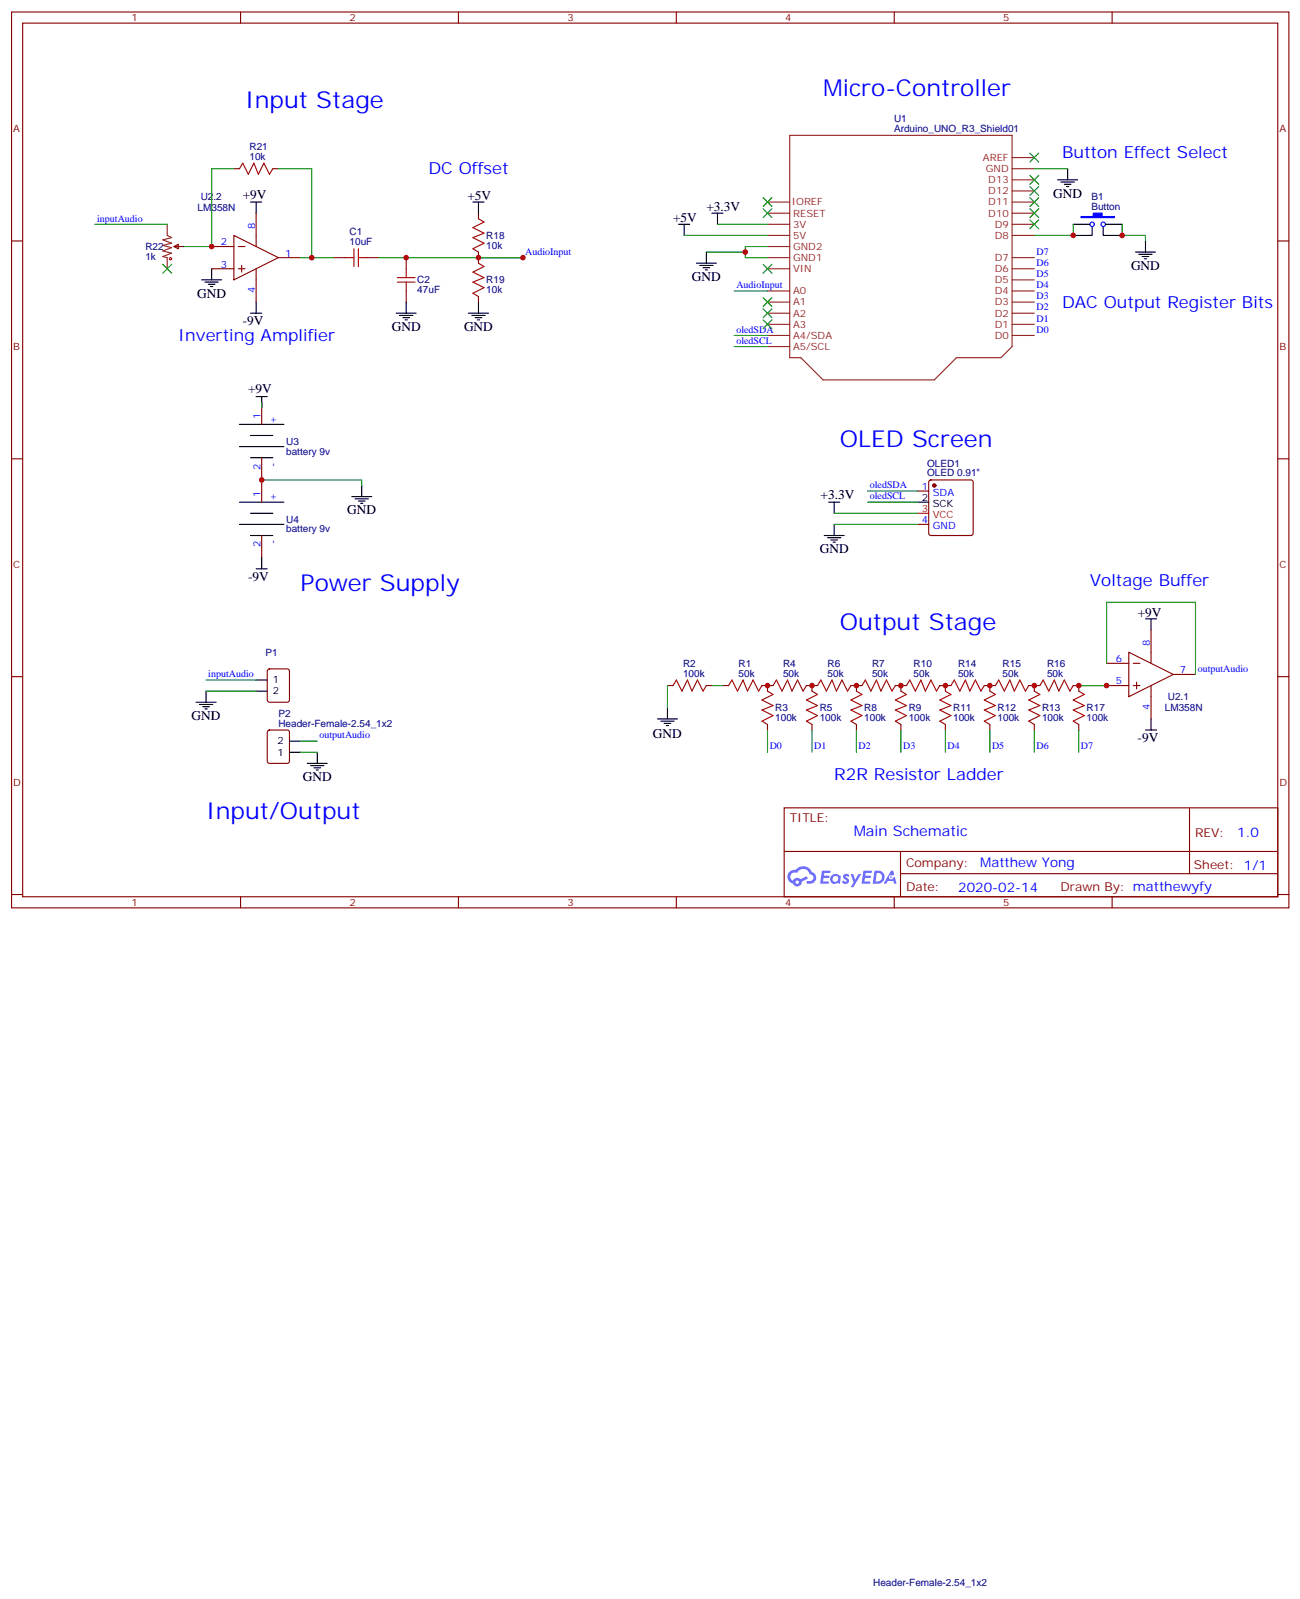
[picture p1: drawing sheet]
<svg xmlns="http://www.w3.org/2000/svg" width="413mm" height="508mm" viewBox="0 0 413 508" stroke-linecap="round" stroke-linejoin="round" font-family="sans-serif">
<g fill="none" stroke="#870000" stroke-width=".35">
<path d="M3.7 3.8h405.3v284.3h-405.3zM7.2 7.3h398.3v277.3h-398.3zM76.3 3.8v3.5M145.5 3.8v3.5M214.6 3.8v3.5M283.8 3.8v3.5M352.9 3.8v3.5M3.7 76.5h3.5M405.5 76.5h3.5M3.7 145.6h3.5M405.5 145.6h3.5M3.7 214.8h3.5"/>
<path d="M405.5 214.8h3.5M248.8 256.4h156.7v28.2h-156.7zM377.5 256.4v20.9M248.9 270.2h156.5M285.8 277.3h119.6M285.8 270.2v14.2M3.7 283.9h3.5M76.3 284.6v3.5M145.5 284.6v3.5M214.6 284.6v3.5M283.8 284.6v3.5M352.9 284.6v3.5"/>
<path d="M405.5 283.9h3.5"/>
</g>
<g fill="#5487ff">
<path d="M267.8 277.6a1.22 1.22 0 0 1 1.8 .2l-.4 .6a.47 .47 0 0 0-.4-.4 .47 .47 0 0 0-.5 .2l.2 .2a1.14 1.14 0 0 1 .8 1.8 1.14 1.14 0 0 1-2 0l-.2-.2 .5-.6 .7 .5a.29 .29 0 0 0 .4-.3 .29 .29 0 0 0-.3-.3 1.04 1.04 0 0 1-.6-1.7z"/>
<path d="M260.8 276.3h2.4l.3 .2-.1 .5-1.8 .1-.2 .8h1.6l.3 .4-.4 .4h-1.6l-.1 1.1h1.7l.2 .3-.2 .3-2.7 .1z"/>
<path d="M274 276.3l2.7 .2-.2 .5-1.8 .1-.1 .8h1.5l.3 .4-.3 .4h-1.6l-.2 1.1h1.7l.2 .3-.2 .3-2.6 .1z"/>
<path d="M282.7 276.3h.7l.4 1.3-.6 .3a.69 .69 0 0 0-1.1 .3 .69 .69 0 0 0 .5 .9 .69 .69 0 0 0 .9-.6l.4-.2 .6 2.2h-.8l-.2-.9h-1.7l-.5 .9h-.9z"/>
<path d="M270 277.4h.7l.7 1.8 1.1-1.8h.8l-2.5 4.2h-.9l1-1.5z"/>
<path d="M277.5 276.3l-.6 4.2h1.4a2.11 2.11 0 0 0 2.4-2.1 2.11 2.11 0 0 0-2.5-2.1zM278.2 277.1a1.43 1.43 0 0 1 1.7 1.6 1.43 1.43 0 0 1-2 1.1z"/>
<path d="M263.8 277.9a1.54 1.54 0 0 0 0 2.2 1.54 1.54 0 0 0 2.1 .1l.6 .3 .3-2.3-.6-.3a1.49 1.49 0 0 0-2.4 0zM264.1 278.9a.95 .95 0 0 1 1.9 0 .95 .95 0 0 1-1.9 0z"/>
<path d="M250.6 276.7a2.18 2.18 0 0 0 1 3.7 1.44 1.44 0 0 0 1.7 .9 1.44 1.44 0 0 0 1.1-1.4l2-1.1-.4-.7-1.9 1a1.47 1.47 0 0 0-2.5 .4 1.39 1.39 0 0 1-.6-1.9 1.39 1.39 0 0 1 2-.5 2.12 2.12 0 0 1 2.1-1.3 2.12 2.12 0 0 1 1.9 1.7 1.14 1.14 0 0 1 1.1 1.4 1.14 1.14 0 0 1-1.6 .7 .43 .43 0 0 0-.6 .4 .43 .43 0 0 0 .4 .5 1.98 1.98 0 0 0 2.6-1.2 1.98 1.98 0 0 0-1.3-2.6 3.1 3.1 0 0 0-5.2-.6l-.9 .1zM252.4 280a.55 .55 0 0 1 1.1 0 .55 .55 0 0 1-1.1 0z"/>
<circle cx="282.8" cy="278.4" r=".26"/>
</g>
<g fill="none" stroke="#8c2424" stroke-width=".35">
<path d="M250.6 43h70.6v67l-3.6 3.5h-14.1l-7 7.1h-35.3l-7.1-7.1h-3.5zM321.2 57.1h7M321.2 53.6h7M321.2 50h7M53.1 71.2v3.5l1.4 .7-2.9 .7 2.9 1.1-2.9 .7 2.9 .7-2.9 1.1 2.9 .7-2.9 1 1.5 .4v3.5M243.6 74.7h7M243.6 71.2h7M243.6 67.7h7M243.6 64.1h7M243.6 78.2h7M321.2 74.7h7M321.2 71.2h7"/>
<path d="M321.2 67.7h7M321.2 64.1h7M321.2 60.6h7M243.6 99.4h7M243.6 95.9h7M243.6 92.4h7M243.6 85.3h7M243.6 81.8h7M321.2 99.4h7M321.2 95.9h7M321.2 92.4h7M321.2 88.8h7"/>
<path d="M321.2 85.3h7M321.2 81.8h7M243.6 106.5h7M243.6 102.9h7M243.6 110h7M321.2 106.5h7M321.2 102.9h7"/>
</g>
<g fill="none" stroke="#a10000" stroke-width=".35">
<path d="M76 53.6l1-1.8 1.8 3.5 1.8-3.5 1.4 3.5 1.7-3.5 1.8 3.5 1.1-1.7M112.3 79v5.6M113.7 79v5.6M151.8 69.4l1.8 1.1-3.5 1.7 3.5 1.8-3.5 1.4 3.5 1.8-3.5 1.8 1.7 1M109.5 81.8h2.8M113.7 81.8h2.9M126.1 88.1h5.6M126.1 89.5h5.6M128.9 85.3v2.8M128.9 89.5v2.9M151.8 83.5l1.8 1.1-3.5 1.8 3.5 1.7-3.5 1.4 3.5 1.8-3.5 1.8 1.7 1M213.6 217.6l1-1.8 1.8 3.6 1.8-3.6 1.4 3.6 1.7-3.6 1.8 3.6 1.1-1.8"/>
<path d="M231.2 217.6l1.1-1.8 1.7 3.6 1.8-3.6 1.4 3.6 1.8-3.6 1.7 3.6 1.1-1.8M243.6 219.4l1.7 1-3.5 1.8 3.5 1.7-3.5 1.5 3.5 1.7-3.5 1.8 1.8 1M245.3 217.6l1.1-1.8 1.7 3.6 1.8-3.6 1.4 3.6 1.8-3.6 1.7 3.6 1.1-1.8M257.7 219.4l1.7 1-3.5 1.8 3.5 1.7-3.5 1.5 3.5 1.7-3.5 1.8 1.8 1M259.4 217.6l1.1-1.8 1.8 3.6 1.7-3.6 1.4 3.6 1.8-3.6 1.8 3.6 1-1.8M271.8 219.4l1.7 1-3.5 1.8 3.5 1.7-3.5 1.5 3.5 1.7-3.5 1.8 1.8 1M273.5 217.6l1.1-1.8 1.8 3.6 1.7-3.6 1.4 3.6 1.8-3.6 1.8 3.6 1-1.8M285.9 219.4l1.8 1-3.6 1.8 3.6 1.7-3.6 1.5 3.6 1.7-3.6 1.8 1.8 1M287.7 217.6l1-1.8 1.8 3.6 1.7-3.6 1.5 3.6 1.7-3.6 1.8 3.6 1-1.8M300 219.4l1.8 1-3.6 1.8 3.6 1.7-3.6 1.5 3.6 1.7-3.6 1.8 1.8 1M301.8 217.6l1-1.8 1.8 3.6 1.8-3.6 1.4 3.6 1.7-3.6 1.8 3.6 1-1.8M314.1 219.4l1.8 1-3.6 1.8 3.6 1.7-3.6 1.5 3.6 1.7-3.6 1.8 1.8 1"/>
<path d="M315.9 217.6l1-1.8 1.8 3.6 1.8-3.6 1.4 3.6 1.7-3.6 1.8 3.6 1.1-1.8M328.2 219.4l1.8 1-3.5 1.8 3.5 1.7-3.5 1.5 3.5 1.7-3.5 1.8 1.7 1M330 217.6l1-1.8 1.8 3.6 1.8-3.6 1.4 3.6 1.7-3.6 1.8 3.6 1.1-1.8M342.3 219.4l1.8 1-3.5 1.8 3.5 1.7-3.5 1.5 3.5 1.7-3.5 1.8 1.7 1"/>
<circle cx="54.1" cy="82.1" r=".35"/>
</g>
<g fill="none" stroke="#870000" stroke-width=".35">
<path d="M74.2 53.6h1.8M86.6 53.6h1.7M55.2 78.2l1.4-.7v1.5zM55.2 78.2h3.1M67.2 78.2h7M74.2 74.7l14.1 7.1-14.1 7zM75.6 78.2h2.2M81.3 67.7v10.5M151.8 67.7v1.7M67.2 85.3h7M75.6 85.3h2.2M76.7 84.2v2.2"/>
<path d="M81.3 85.3v10.6M88.3 81.8h7.1M106 81.8h3.5M116.6 81.8h3.5M128.9 81.8v3.5M128.9 92.4v3.5M151.8 80v3.5M151.8 94.1v1.8M83 127.6v7.1M83 145.3v14.1M291.2 155.9h3.5M294.9 152.5l.5-.2h12.7l.5 .2 .2 .5v16.3l-.2 .5-.5 .2h-12.7l-.5-.3-.2-.4v-16.3z"/>
<path d="M83 170v7M291.2 166.4h3.5M365.3 200v10.5M85 212.5l.5-.2h5.7l.6 .4 .1 9.5-.5 .6-5.9 .1-.6-.5-.1-9.4zM211.8 217.6h1.8M224.2 217.6h1.7M229.4 217.6h1.8M241.8 217.6h3.5M243.6 217.6v1.8M255.9 217.6h3.5M257.7 217.6v1.8M270 217.6h3.5"/>
<path d="M271.8 217.6v1.8M284.1 217.6h3.6M285.9 217.6v1.8M298.2 217.6h3.6M300 217.6v1.8M312.3 217.6h3.6M314.1 217.6v1.8M326.5 217.6h3.5M328.2 217.6v1.8M340.6 217.6h1.7v1.8M351.2 217.6h7M351.2 210.5h7"/>
<path d="M358.2 207l14.1 7.1-14.1 7zM359.6 217.6h2.1M359.6 210.5h2.1M360.7 216.5v2.2M365.3 217.6v10.6M372.3 214.1h7.1M85 231.9l.5-.2h5.7l.6 .4 .1 9.5-.5 .6-5.9 .1-.6-.5-.1-9.4zM243.6 229.9v1.8M257.7 229.9v1.8M271.8 229.9v1.8M285.9 229.9v1.8M300 229.9v1.8"/>
<path d="M314.1 229.9v1.8M328.2 229.9v1.8M342.3 229.9v1.8"/>
</g>
<g fill="none" stroke="#000" stroke-width=".35">
<path d="M335.6 57.1h6.4M336.7 57.8h4.2M337.7 58.5h2.2M338.5 59.2h.7M338.8 53.6v3.5M79.5 64.1h3.5M81.3 64.1v3.6M150.1 64.1h3.5M151.8 64.1v3.6M215.3 71.2h3.6M217.1 71.2v3.5M225.9 67.7h3.5"/>
<path d="M227.7 67.7v3.5M340.6 71.2h5.3M346.6 71.9v2.8h-6M350.1 71.9v2.8h6M350.8 71.2h5.3M363.5 76.5v3.5M64 88.8h6.3M65.1 89.5h4.2M66.1 90.2h2.1M66.8 90.9h.7M67.2 85.3v3.5M79.5 99.4h3.5"/>
<path d="M81.3 95.9v3.5M125.7 99.4h6.4M128.9 95.9v3.5M148.7 99.4h6.3M151.8 95.9v3.5M221 83.5h6.3M222 84.2h4.3M223.1 84.9h2.1M223.8 85.7h.7M224.2 80v3.5M360.3 80h6.4M361.4 80.7h4.2"/>
<path d="M362.4 81.4h2.2M363.1 82.1h.8M126.8 100.1h4.2M127.8 100.8h2.2M128.6 101.5h.7M149.7 100.1h4.3M150.8 100.8h2.1M151.5 101.5h.7M76 134.7h14.1M79.5 138.2h7.1M81.3 125.9h3.5M83 125.9v3.5"/>
<path d="M76 141.7h14.1M76 159.4h14.1M79.5 145.3h7.1M111.6 157.6h6.4M112.7 158.3h4.2M113.7 159h2.2M114.4 159.7h.7M114.8 154.1v3.5M263 159.4h3.5M264.7 159.4v3.5M291.2 159.4h3.5M76 166.4h14.1"/>
<path d="M79.5 162.9h7.1M79.5 170h7.1M83 177v3.6M261.5 170h6.4M262.6 170.7h4.2M263.7 171.4h2.1M264.4 172.1h.7M264.7 166.4v3.6M81.3 180.6h3.5M363.5 196.4h3.5M365.3 196.4v3.6M65.4 219.4v3.5"/>
<path d="M81.3 215.8h3.5M81.3 219.4h3.5M62.2 222.9h6.4M63.3 223.6h4.2M64.3 224.3h2.2M65.1 225h.7M91.9 238.8h3.5M91.9 235.2h3.5M100.7 238.8v3.5M208.6 228.2h6.4M209.7 228.9h4.2M210.7 229.6h2.2"/>
<path d="M211.5 230.3h.7M211.8 224.6v3.6M363.5 231.7h3.5M365.3 228.2v3.5M97.5 242.3h6.4M98.6 243h4.2M99.6 243.7h2.1M100.3 244.4h.7"/>
</g>
<path d="M343 68.7h3.9v-1h2.8v1h3.9v.4h-10.6z" fill="#00f" stroke="#00f" stroke-width=".35"/>
<g fill="none" stroke="#00f" stroke-width=".35">
<circle cx="346.6" cy="71.2" r=".71"/>
<circle cx="350.1" cy="71.2" r=".71"/>
</g>
<circle cx="296.5" cy="154.1" r=".53" fill="#870000" stroke="#870000" stroke-width=".35"/>
<path d="M291.2 162.9h3.5" fill="none" stroke="#f00" stroke-width=".35"/>
<g fill="none" stroke="#008700" stroke-width=".35">
<path d="M74.2 53.6h-7v24.6h-8.9M88.3 53.6h10.6v28.2h-3.5M328.2 53.6h10.6M30.1 71.2h23M217.1 74.7h26.5M227.7 71.2h15.9M243.6 78.2h-7.1v3.6h7.1M340.6 71.2v3.5h-12.4M356.1 71.2v3.5h7.4v1.8M98.9 81.8h7.1M120.1 81.8h45.8M224.2 80h12.3"/>
<path d="M233 92.4h10.6M233 106.5h10.6M233 110h10.6M83 127.6v1.8M83 152.3h31.8v1.8M275.3 155.9h15.9M275.3 159.4h15.9M264.7 166.4h26.5M264.7 162.9h26.5M65.4 215.8h15.9M65.4 219.4h15.9M211.8 217.6v7"/>
<path d="M225.9 217.6h3.5M342.3 217.6h8.9M351.2 210.5v-19.4h28.2v23M95.4 238.8h5.3M95.4 235.2h5.3M243.6 231.7v7.1M257.7 231.7v7.1M271.8 231.7v7.1M285.9 231.7v7.1M300 231.7v7.1M314.1 231.7v7.1M328.2 231.7v7.1"/>
<path d="M342.3 231.7v7.1"/>
</g>
<g fill="#c00">
<circle cx="243.6" cy="217.6" r=".88"/>
<circle cx="257.7" cy="217.6" r=".88"/>
<circle cx="271.8" cy="217.6" r=".88"/>
<circle cx="285.9" cy="217.6" r=".88"/>
<circle cx="300" cy="217.6" r=".88"/>
<circle cx="314.1" cy="217.6" r=".88"/>
<circle cx="328.2" cy="217.6" r=".88"/>
<circle cx="342.3" cy="217.6" r=".88"/>
<circle cx="236.5" cy="80" r=".88"/>
<circle cx="351.2" cy="217.6" r=".88"/>
<circle cx="67.2" cy="78.2" r=".88"/>
<circle cx="98.9" cy="81.8" r=".88"/>
<circle cx="340.6" cy="74.7" r=".88"/>
<circle cx="356.1" cy="74.7" r=".88"/>
<circle cx="151.8" cy="81.8" r=".88"/>
<circle cx="165.9" cy="81.8" r=".88"/>
<circle cx="83" cy="152.3" r=".88"/>
<circle cx="128.9" cy="81.8" r=".88"/>
</g>
<g fill="#c00" stroke="#008700" stroke-width=".35">
<path d="M326.8 69.8l2.8 2.8zM329.6 69.8l-2.8 2.8z"/>
<path d="M326.8 66.3l2.8 2.8zM329.6 66.3l-2.8 2.8z"/>
<path d="M326.8 62.7l2.8 2.8zM329.6 62.7l-2.8 2.8z"/>
<path d="M326.8 59.2l2.8 2.8zM329.6 59.2l-2.8 2.8z"/>
<path d="M326.8 55.7l2.8 2.8zM326.8 58.5l2.8-2.8z"/>
<path d="M326.8 48.6l2.8 2.8zM326.8 51.4l2.8-2.8z"/>
<path d="M242.1 62.7l2.9 2.8zM245 62.7l-2.9 2.8z"/>
<path d="M242.1 66.3l2.9 2.8zM245 66.3l-2.9 2.8z"/>
<path d="M242.1 83.9l2.9 2.8zM245 83.9l-2.9 2.8z"/>
<path d="M242.1 98l2.9 2.8zM245 98l-2.9 2.8z"/>
<path d="M242.1 94.5l2.9 2.8zM245 94.5l-2.9 2.8z"/>
<path d="M51.6 83.9l2.9 2.8zM54.5 83.9l-2.9 2.8z"/>
<path d="M242.1 101.5l2.9 2.9zM245 101.5l-2.9 2.9z"/>
</g>
<g font-size="7.4" fill="#00f">
<text x="77.8" y="34.1">Input Stage</text>
<text x="261.2" y="30.6">Micro-Controller</text>
<text x="266.5" y="141.7">OLED Screen</text>
<text x="95.4" y="187.6">Power Supply</text>
<text x="266.5" y="200">Output Stage</text>
<text x="65.4" y="259.9">Input/Output</text>
</g>
<g font-size="5.3" fill="#00f">
<text x="337" y="50">Button Effect Select</text>
<text x="136" y="55.3">DC Offset</text>
<text x="337" y="97.6">DAC Output Register Bits</text>
<text x="56.6" y="108.2">Inverting Amplifier</text>
<text x="345.9" y="185.8">Voltage Buffer</text>
<text x="264.7" y="247.6">R2R Resistor Ladder</text>
</g>
<text font-size="4.6" fill="#00f" x="270.9" y="265.4">Main Schematic</text>
<g font-size="4.2">
<text x="77" y="63.1">+9V</text>
<text x="148.3" y="63.4">+5V</text>
<text x="334.2" y="62.7">GND</text>
<text x="213.6" y="70.5">+5V</text>
<text x="224.2" y="67">+3.3V</text>
<text x="219.6" y="89.2">GND</text>
<text x="358.9" y="85.7">GND</text>
<text x="62.6" y="94.5">GND</text>
<text x="77" y="103.3">-9V</text>
<text x="124.3" y="105.1">GND</text>
<text x="147.2" y="105.1">GND</text>
<text x="78.7" y="124.7">+9V</text>
<text x="260.4" y="158.3">+3.3V</text>
<text x="110.2" y="163.3">GND</text>
<text x="260.1" y="175.6">GND</text>
<text x="78.7" y="184.5">-9V</text>
<text x="361" y="195.7">+9V</text>
<text x="60.8" y="228.5">GND</text>
<text x="207.2" y="234.4">GND</text>
<text x="361" y="235.6">-9V</text>
<text x="96.1" y="247.9">GND</text>
</g>
<g font-size="4.2" fill="#00f">
<text x="392.6" y="265.7">1.0</text>
<text x="311" y="275.2">Matthew Yong</text>
<text x="304.1" y="283">2020-02-14</text>
</g>
<g font-size="3.9" fill="#800">
<text x="250.6" y="261">TITLE:</text>
<text x="379.2" y="265.7">REV:</text>
<text x="287.5" y="275.2">Company:</text>
<text x="378.9" y="275.8">Sheet: 1/1</text>
<text x="287.5" y="282.9">Date:</text>
<text x="336.6" y="282.9">Drawn By: matthewyfy</text>
</g>
<g font-size="3.2" fill="#800">
<text x="41.8" y="6.8">1</text>
<text x="110.9" y="6.8">2</text>
<text x="180.1" y="6.8">3</text>
<text x="249.2" y="6.8">4</text>
<text x="318.3" y="6.8">5</text>
<text x="4.2" y="41.9">A</text>
<text x="406" y="41.9">A</text>
<text x="4.2" y="111.1">B</text>
<text x="406" y="111.1">B</text>
<text x="4.2" y="180.2">C</text>
<text x="406" y="180.2">C</text>
<text x="4.2" y="249.3">D</text>
<text x="406" y="249.3">D</text>
<text x="41.8" y="287.6">1</text>
<text x="110.9" y="287.6">2</text>
<text x="180.1" y="287.6">3</text>
<text x="249.2" y="287.6">4</text>
<text x="318.3" y="287.6">5</text>
</g>
<g font-size="3.2" fill="#000080">
<text x="283.7" y="41.9">Arduino_UNO_R3_Shield01</text>
<text x="283.7" y="38.8">U1</text>
<text x="79.2" y="47.6">R21</text>
<text x="79.2" y="50.7">10k</text>
<text x="63.7" y="63.5">U2.2</text>
<text x="346.3" y="63.4">B1</text>
<text x="62.7" y="67">LM358N</text>
<text x="346.3" y="66.6">Button</text>
<text x="110.9" y="77.9">10uF</text>
<text x="110.9" y="74.7">C1</text>
<text x="154.3" y="75.9">R18</text>
<text x="46.2" y="82.6">1k</text>
<text x="46.2" y="79.4">R22</text>
<text x="154.3" y="79">10k</text>
<text x="132.4" y="90">C2</text>
<text x="154.3" y="90">R19</text>
<text x="132.4" y="93.2">47uF</text>
<text x="154.3" y="93.2">10k</text>
<text x="90.8" y="141.2">U3</text>
<text x="90.8" y="144.3">battery 9v</text>
<text x="294.2" y="148.2">OLED1</text>
<text x="294.2" y="151.2">OLED 0.91&quot;</text>
<text x="90.8" y="165.9">U4</text>
<text x="90.8" y="169">battery 9v</text>
<text x="84.2" y="208.1">P1</text>
<text x="216.8" y="214.8">100k</text>
<text x="216.8" y="211.6">R2</text>
<text x="234.4" y="214.8">50k</text>
<text x="234.4" y="211.6">R1</text>
<text x="248.5" y="214.8">50k</text>
<text x="248.5" y="211.6">R4</text>
<text x="262.6" y="214.8">50k</text>
<text x="262.6" y="211.6">R6</text>
<text x="276.7" y="214.8">50k</text>
<text x="276.7" y="211.6">R7</text>
<text x="289.9" y="214.8">50k</text>
<text x="289.9" y="211.6">R10</text>
<text x="304" y="214.8">50k</text>
<text x="304" y="211.6">R14</text>
<text x="318.1" y="214.8">50k</text>
<text x="318.1" y="211.6">R15</text>
<text x="332.3" y="214.8">50k</text>
<text x="332.3" y="211.6">R16</text>
<text x="88.3" y="227.5">P2</text>
<text x="246" y="225.7">R3</text>
<text x="260.1" y="225.7">R5</text>
<text x="274.2" y="225.7">R8</text>
<text x="288.4" y="225.7">R9</text>
<text x="302.5" y="225.7">R11</text>
<text x="316.6" y="225.7">R12</text>
<text x="330.7" y="225.7">R13</text>
<text x="344.8" y="225.7">R17</text>
<text x="369.6" y="225.8">LM358N</text>
<text x="370.6" y="222.3">U2.1</text>
<text x="88.3" y="230.6">Header-Female-2.54_1x2</text>
<text x="246" y="228.9">100k</text>
<text x="260.1" y="228.9">100k</text>
<text x="274.2" y="228.9">100k</text>
<text x="288.4" y="228.9">100k</text>
<text x="302.5" y="228.9">100k</text>
<text x="316.6" y="228.9">100k</text>
<text x="330.7" y="228.9">100k</text>
<text x="344.8" y="228.9">100k</text>
<text x="277.1" y="503.3">Header-Female-2.54_1x2</text>
</g>
<g font-size="3.2" fill="#8d2323">
<text x="311.9" y="51.1">AREF</text>
<text x="312.8" y="54.6">GND</text>
<text x="313.6" y="58.1">D13</text>
<text x="251.3" y="65.2">IOREF</text>
<text x="313.6" y="65.2">D11</text>
<text x="313.6" y="61.7">D12</text>
<text x="251.7" y="68.7">RESET</text>
<text x="313.6" y="68.7">D10</text>
<text x="251.7" y="75.8">5V</text>
<text x="251.7" y="72.2">3V</text>
<text x="315.6" y="75.8">D8</text>
<text x="315.6" y="72.2">D9</text>
<text x="251.7" y="82.8">GND1</text>
<text x="251.7" y="79.3">GND2</text>
<text x="315.6" y="82.8">D7</text>
<text x="251.7" y="86.4">VIN</text>
<text x="315.6" y="89.9">D5</text>
<text x="315.6" y="86.4">D6</text>
<text x="251.7" y="93.4">A0</text>
<text x="315.6" y="93.4">D4</text>
<text x="251.7" y="100.5">A2</text>
<text x="251.7" y="96.9">A1</text>
<text x="315.6" y="100.5">D2</text>
<text x="315.6" y="96.9">D3</text>
<text x="251.7" y="107.5">A4/SDA</text>
<text x="251.7" y="104">A3</text>
<text x="315.6" y="107.5">D0</text>
<text x="315.6" y="104">D1</text>
<text x="251.7" y="111.1">A5/SCL</text>
</g>
<g font-size="3.2" fill="#00f">
<text x="30.8" y="70.3">inputAudio</text>
<text x="70.1" y="77.9">2</text>
<text x="80.9" y="72.6" transform="rotate(-90 80.9 72.6)">8</text>
<text x="90.5" y="81.4">1</text>
<text x="166.7" y="80.9">AudioInput</text>
<text x="328.9" y="80.9">D7</text>
<text x="70.1" y="84.9">3</text>
<text x="328.9" y="87.9">D5</text>
<text x="328.9" y="84.4">D6</text>
<text x="80.9" y="93" transform="rotate(-90 80.9 93)">4</text>
<text x="233.7" y="91.5">AudioInput</text>
<text x="328.9" y="95">D3</text>
<text x="328.9" y="91.5">D4</text>
<text x="328.9" y="98.5">D2</text>
<text x="233.7" y="105.6">oledSDA</text>
<text x="328.9" y="105.6">D0</text>
<text x="328.9" y="102.1">D1</text>
<text x="233.7" y="109.1">oledSCL</text>
<text x="82.7" y="132.9" transform="rotate(-90 82.7 132.9)">1</text>
<text x="87.6" y="134.5" transform="rotate(-90 87.6 134.5)">+</text>
<text x="82.7" y="149.1" transform="rotate(-90 82.7 149.1)">2</text>
<text x="87.6" y="148.1" transform="rotate(-90 87.6 148.1)">-</text>
<text x="276" y="155">oledSDA</text>
<text x="292.5" y="155.5">1</text>
<text x="82.7" y="157.6" transform="rotate(-90 82.7 157.6)">1</text>
<text x="87.6" y="159.2" transform="rotate(-90 87.6 159.2)">+</text>
<text x="276" y="158.5">oledSCL</text>
<text x="296" y="157.3">SDA</text>
<text x="292.5" y="166.1">4</text>
<text x="296" y="167.9">GND</text>
<text x="82.7" y="173.7" transform="rotate(-90 82.7 173.7)">2</text>
<text x="87.6" y="172.8" transform="rotate(-90 87.6 172.8)">-</text>
<text x="364.9" y="204.9" transform="rotate(-90 364.9 204.9)">8</text>
<text x="66.1" y="214.9">inputAudio</text>
<text x="354.1" y="210.2">6</text>
<text x="374.4" y="213.7">7</text>
<text x="380.1" y="213.2">outputAudio</text>
<text x="354.1" y="217.2">5</text>
<text x="364.9" y="225.3" transform="rotate(-90 364.9 225.3)">4</text>
<text x="101.4" y="234.4">outputAudio</text>
<text x="244.3" y="237.9">D0</text>
<text x="258.4" y="237.9">D1</text>
<text x="272.5" y="237.9">D2</text>
<text x="286.6" y="237.9">D3</text>
<text x="300.7" y="237.9">D4</text>
<text x="314.8" y="237.9">D5</text>
<text x="328.9" y="237.9">D6</text>
<text x="343" y="237.9">D7</text>
</g>
<g font-size="3.2">
<text x="292.5" y="159">2</text>
<text x="296" y="160.8">SCK</text>
<text x="86.6" y="216.9">1</text>
<text x="86.6" y="220.4">2</text>
<text x="88.1" y="239.8">1</text>
<text x="88.1" y="236.3">2</text>
</g>
<g font-size="3.2" fill="#f00">
<text x="292.5" y="162.6">3</text>
<text x="296" y="164.3">VCC</text>
</g>
</svg>
